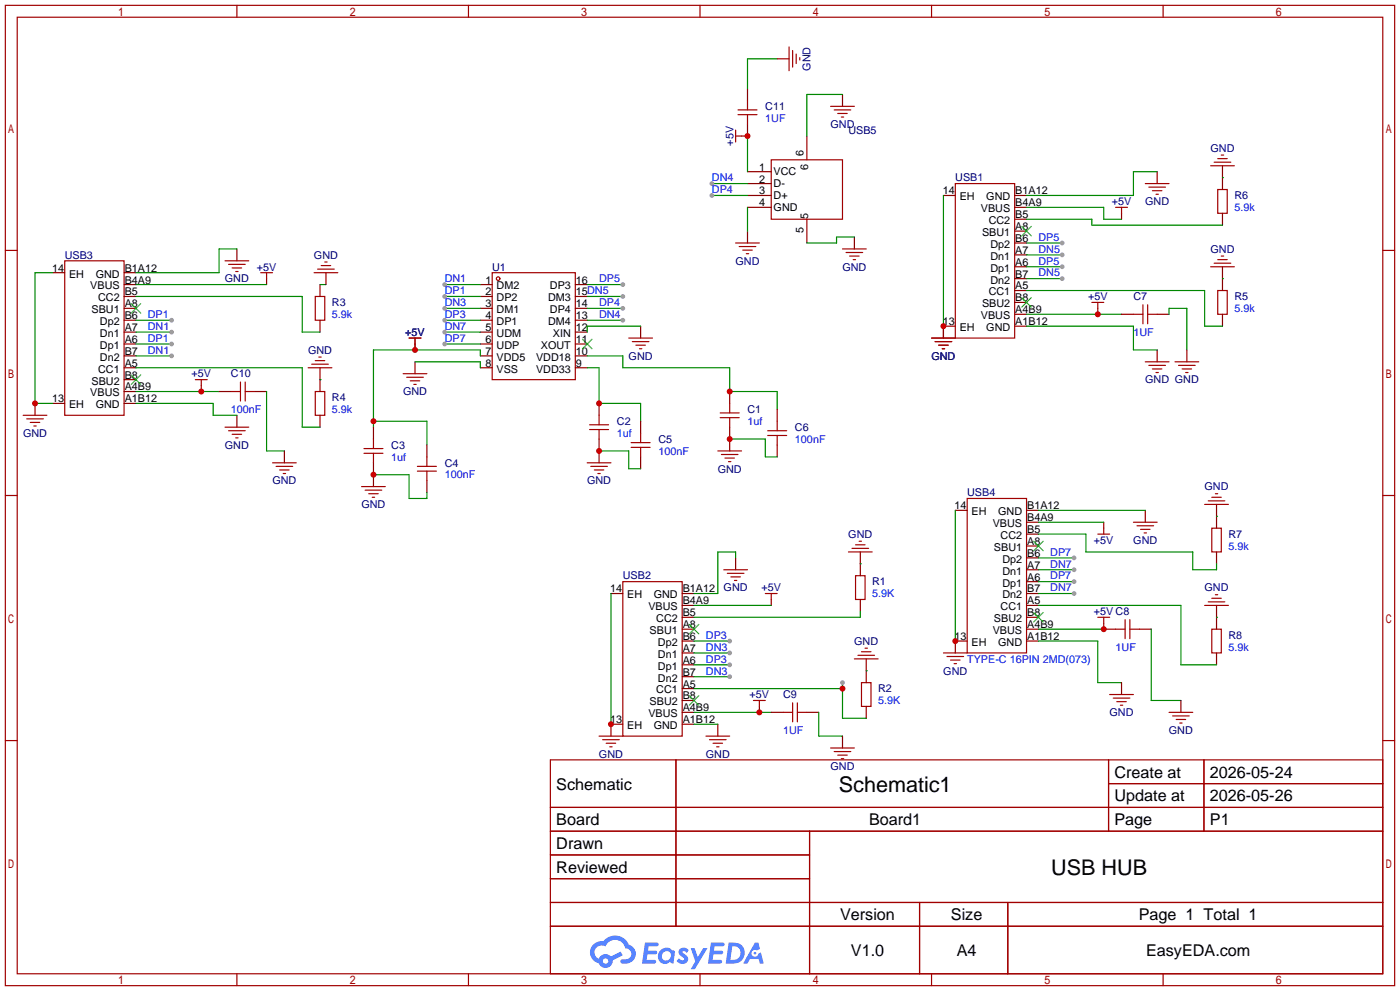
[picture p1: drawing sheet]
<svg xmlns="http://www.w3.org/2000/svg" width="299mm" height="212mm" viewBox="0 0 299 212" stroke-linecap="round" stroke-linejoin="round" font-family="sans-serif">
<g fill="none" stroke="#a10000" stroke-width=".25">
<path d="M1.1 1.1h297.2v209.6h-297.2zM3.7 3.7h292.1v204.5h-292.1zM50.7 1.1v2.6M100.2 1.1v2.6M149.7 1.1v2.6M199.3 1.1v2.6M248.8 1.1v2.6M1.1 53.5h2.6M295.8 53.5h2.5M1.1 105.9h2.6M295.8 105.9h2.5M1.1 158.3h2.6"/>
<path d="M295.8 158.3h2.5M117.7 162.4h178.1v45.8h-178.1zM117.7 172.6h178.1M117.7 177.7h178.1M144.6 162.4v35.6M173.2 177.7v30.5M237.1 162.4v15.3M237.1 167.5h58.7M257.5 162.4v15.3M117.7 182.8h55.5M117.7 192.9h178.1M117.7 187.8h55.5"/>
<path d="M117.7 198h178.1M196.7 192.9v15.3M215.6 192.9v15.3M50.7 208.2v2.5M100.2 208.2v2.5M149.7 208.2v2.5M199.3 208.2v2.5M248.8 208.2v2.5"/>
</g>
<g fill="#5487ff">
<path d="M145.5 202.8a1.3 1.3 0 0 1 1.8 .3l-.4 .6a.54 .54 0 0 0-.9-.2l.1 .2a1.28 1.28 0 0 1 .8 2 1.53 1.53 0 0 1-2.2-.3l.5-.6 .8 .5a.31 .31 0 0 0 .4-.3 .31 .31 0 0 0-.3-.3 1.12 1.12 0 0 1-.6-1.9z"/>
<path d="M147.7 202.7h.9l.7 1.9 1.1-1.9h.9l-2.7 4.5h-.9l1-1.7z"/>
<path d="M138 201.5h1.6a1.31 1.31 0 0 1 1.2 .2 .4 .4 0 0 1-.3 .6h-1.8l-.1 .9h1.6a.4 .4 0 0 1 .4 .4 .4 .4 0 0 1-.4 .4h-1.7l-.2 1.2h1.4a.46 .46 0 0 1 .5 .1 .46 .46 0 0 1 .1 .5l-.3 .2h-2.7z"/>
<path d="M152.1 201.5h1.6a1.32 1.32 0 0 1 1.3 .2 .39 .39 0 0 1-.4 .6h-1.7l-.2 .9h1.7a.4 .4 0 0 1 .3 .4 .4 .4 0 0 1-.4 .4h-1.7l-.2 1.2h1.4a.46 .46 0 0 1 .5 .1 .46 .46 0 0 1 .1 .5l-.3 .2h-2.7z"/>
<path d="M161.5 201.5h.7l.4 1.3-.7 .4a.75 .75 0 0 0-1.1 .3 .75 .75 0 0 0 .5 1 .75 .75 0 0 0 .9-.6l.6-.3 .6 2.4h-.9l-.2-1h-1.9l-.5 1h-.9z"/>
<path d="M155.9 201.5l-.7 4.5h1.5a2.27 2.27 0 0 0 2.6-2.3 2.27 2.27 0 0 0-2.7-2.2zM156.6 202.3a1.5 1.5 0 0 1 1.8 1.5 1.5 1.5 0 0 1-1.9 1.4h-.3z"/>
<path d="M141.3 203.1a1.6 1.6 0 0 0-.3 2.3 1.6 1.6 0 0 0 2.3 .2l.8 .4 .3-2.5-.2-.3h-.4a1.58 1.58 0 0 0-2.5-.1zM141.9 203.6a.98 .98 0 0 1 1.6 .5 .98 .98 0 0 1-1.1 1.2 .94 .94 0 0 1-.8-.6 .94 .94 0 0 1 .3-1.1z"/>
<path d="M126.9 201.9a2.37 2.37 0 0 0 1.2 4 1.54 1.54 0 0 0 1.7 1 1.54 1.54 0 0 0 1.3-1.6l2.1-1.1-.5-.8-2 1.1a1.57 1.57 0 0 0-2.6 .4 1.5 1.5 0 0 1-.8-2.1 1.5 1.5 0 0 1 2.2-.5 2.23 2.23 0 0 1 2.3-1.4 2.23 2.23 0 0 1 2 1.8 1.16 1.16 0 0 1 1.2 1.1 1.16 1.16 0 0 1-1 1.3h-.7a.47 .47 0 0 0-.6 .3 .47 .47 0 0 0 .4 .6 2.17 2.17 0 0 0 2.5-1 2.17 2.17 0 0 0-.3-2.7l-.8-.4a3.2 3.2 0 0 0-5.4-.7l-1.2 .1zM129 205.4a.58 .58 0 0 1 1.1 0 .58 .58 0 0 1-1.1 0z"/>
<circle cx="161.5" cy="203.8" r=".28"/>
</g>
<g fill="none" stroke="#a10000" stroke-width=".25">
<path d="M165 34.2h15.2v12.7h-15.2zM204.3 39.2h12.7v33.1h-12.7zM13.8 55.8h12.7v33h-12.7zM105.3 58.3h17.8v22.9h-17.8zM206.9 106.6h12.7v33h-12.7zM133.2 124.3h12.7v33.1h-12.7zM163.7 126.9h2.5M165 126.9v1.2M161.2 149.7h2.5M162.4 149.7v1.3"/>
<circle cx="106.6" cy="59.6" r=".38"/>
</g>
<g fill="none" stroke="#870000" stroke-width=".25">
<path d="M159.9 39.2h5.1M159.9 36.7h5.1M172.6 29.1v5.1M11.3 58.3h2.5M26.5 58.3h2.6M159.9 44.3h5.1M159.9 41.8h5.1M172.6 46.9v5M201.8 41.8h2.5M217 59.6h2.6M217 57h2.6M217 54.5h2.6"/>
<path d="M217 51.9h2.6M217 49.4h2.6M217 46.9h2.6M217 44.3h2.6M217 41.8h2.6M26.5 60.8h2.6M26.5 63.4h2.6M26.5 65.9h2.6M26.5 68.5h2.6M26.5 71h2.6M26.5 73.5h2.6M26.5 76.1h2.6"/>
<path d="M26.5 78.6h2.6M102.7 60.8h2.6M102.7 63.4h2.6M102.7 65.9h2.6M102.7 68.5h2.6M102.7 71h2.6M102.7 73.5h2.6M102.7 76.1h2.6M102.7 78.6h2.6M123.1 60.8h2.5M123.1 63.4h2.5M123.1 65.9h2.5"/>
<path d="M123.1 68.5h2.5M123.1 71h2.5M123.1 73.5h2.5M123.1 76.1h2.5M123.1 78.6h2.5M201.8 69.7h2.5M217 69.7h2.6M217 67.2h2.6M217 64.6h2.6M217 62.1h2.6M11.3 86.2h2.5M26.5 86.2h2.6"/>
<path d="M26.5 83.7h2.6M26.5 81.2h2.6M204.3 109.1h2.6M219.6 119.3h2.5M219.6 116.7h2.5M219.6 114.2h2.5M219.6 111.6h2.5M219.6 109.1h2.5M130.7 126.9h2.5M145.9 139.6h2.6M145.9 137h2.6M145.9 134.5h2.6"/>
<path d="M145.9 132h2.6M145.9 129.4h2.6M145.9 126.9h2.6M165 128.1v1.3M204.3 137h2.6M219.6 137h2.5M219.6 134.5h2.5M219.6 132h2.5M219.6 129.4h2.5M219.6 126.9h2.5M219.6 124.3h2.5M219.6 121.8h2.5"/>
<path d="M130.7 154.8h2.5M145.9 154.8h2.6M145.9 152.3h2.6M145.9 149.7h2.6M145.9 147.2h2.6M145.9 144.7h2.6M145.9 142.1h2.6M162.4 151v1.3"/>
</g>
<g fill="none" stroke="#3c3" stroke-width=".25">
<path d="M218.6 48.4l2 2M220.6 48.4l-2 2M28.1 64.9l2 2M30.1 64.9l-2 2M124.6 72.5l2 2M126.6 72.5l-2 2M218.6 63.6l2 2.1M220.6 63.6l-2 2.1M28.1 80.1l2 2.1M30.1 80.1l-2 2.1M221.1 115.7l2 2M223.1 115.7l-2 2"/>
<path d="M147.4 133.5l2.1 2M149.5 133.5l-2.1 2M221.1 130.9l2 2.1M223.1 130.9l-2 2.1M147.4 148.7l2.1 2M149.5 148.7l-2.1 2"/>
</g>
<path d="M148.5 129.4h16.5M148.5 152.3h16.5" fill="none" stroke="#008700" stroke-width=".25"/>
<circle cx="162.4" cy="152.3" r=".63" fill="#c00"/>
<path d="M157.4 119.3v2.5M130.7 154.8v2.6M153.5 154.8v2.6" fill="none" stroke="#870000" stroke-width=".25"/>
<path d="M154.8 121.8h5.1M155.6 122.6h3.5M156.3 123.3h2.1M157.1 124.1h.5M151 157.4h5.1M151.8 158.1h3.5M152.5 158.9h2.1M153.3 159.6h.5" fill="none" stroke="#a10000" stroke-width=".25"/>
<path d="M157.4 119.3v-1.3h-3.9v8.9h-5M130.7 126.9v27.9M148.5 154.8h5" fill="none" stroke="#008700" stroke-width=".25"/>
<circle cx="130.7" cy="154.8" r=".63" fill="#c00"/>
<path d="M183 123.1h2v5h-2zM128.1 157.4h5.1M128.9 158.1h3.6M129.7 158.9h2M130.4 159.6h.5M184.3 145.9h2v5.1h-2z" fill="none" stroke="#a10000" stroke-width=".25"/>
<path d="M184 120.5v2.6M184 128.1v2.6M185.3 143.4v2.5M185.3 151v2.5" fill="none" stroke="#870000" stroke-width=".25"/>
<path d="M148.5 147.2h31.7M180.2 145.9v7.6h5.1" fill="none" stroke="#008700" stroke-width=".25"/>
<circle cx="180.2" cy="147.2" r=".63" fill="#c00"/>
<circle cx="180.2" cy="145.9" r=".51" fill="#999"/>
<path d="M50.7 53.2v2.6M57 59.6v1.2M43.1 82.4v1.3M50.7 88.8v2.5M185.3 140.8v2.6" fill="none" stroke="#870000" stroke-width=".25"/>
<g fill="none" stroke="#a10000" stroke-width=".25">
<path d="M48.1 55.8h5.1M48.9 56.5h3.6M49.7 57.3h2M50.4 58h.5M55.8 58.3h2.5M57 58.3v1.3M41.8 81.2h2.5M43.1 81.2v1.2M48.1 91.3h5.1M48.9 92.1h3.6M49.7 92.8h2M50.4 93.6h.5"/>
<path d="M184.3 139.3h2M185 138.6h.5M182.8 140.8h5M183.5 140.1h3.6"/>
</g>
<path d="M50.7 53.2h-3.8v5.1h-17.8M29.1 60.8h27.9M29.1 86.2h16.5v2.6h5.1M29.1 83.7h17.8" fill="none" stroke="#008700" stroke-width=".25"/>
<circle cx="43.1" cy="83.7" r=".63" fill="#c00"/>
<path d="M67.4 63.4h2.1v5.1h-2.1zM67.4 83.7h2.1v5.1h-2.1z" fill="none" stroke="#a10000" stroke-width=".25"/>
<path d="M68.5 60.8v2.6M68.5 68.5v2.5M7.5 86.2v2.6M68.5 81.2v2.5M68.5 88.8v2.5" fill="none" stroke="#870000" stroke-width=".25"/>
<path d="M11.3 58.3h-3.8v27.9h3.8M29.1 63.4h35.5v7.6h3.9M29.1 78.6h35.5v12.7h3.9" fill="none" stroke="#008700" stroke-width=".25"/>
<circle cx="7.5" cy="86.2" r=".63" fill="#c00"/>
<g fill="none" stroke="#a10000" stroke-width=".25">
<path d="M245 39.2h5.1M238.6 44.3h2.6M239.9 44.3v1.3M245.7 40h3.6M246.5 40.8h2M247.3 41.5h.5M260.5 40.5h2v5.1h-2zM199.3 72.3h5M200 73h3.6M200.8 73.8h2M201.5 74.5h.6M245 77.3h5.1"/>
<path d="M245.7 78.1h3.6M246.5 78.9h2M247.3 79.6h.5M260.5 62.1h2v5.1h-2zM5 88.8h5M5.7 89.5h3.6M6.5 90.3h2M7.2 91.1h.5M234.8 114.2h2.6M236.1 112.9v1.3M242.4 111.6h5.1M243.2 112.4h3.6"/>
<path d="M244 113.2h2M244.7 113.9h.5M259.2 112.9h2v5.1h-2zM259.2 134.5h2v5.1h-2z"/>
</g>
<g fill="none" stroke="#870000" stroke-width=".25">
<path d="M247.5 36.7v2.5M261.5 38v2.5M239.9 45.6v1.3M261.5 45.6v2.5M261.5 59.6v2.5M201.8 69.7v2.6M247.5 74.8v2.5M261.5 67.2v2.5M236.1 111.6v1.3M245 109.1v2.5M260.2 110.4v2.5M260.2 118v2.5"/>
<path d="M260.2 132v2.5M260.2 139.6v2.5"/>
</g>
<path d="M247.5 36.7h-5.1v5.1h-22.8M201.8 41.8v27.9M219.6 44.3h16.5v2.6h3.8M219.6 46.9h14v1.2h27.9M219.6 69.7h22.8v5.1h5.1M219.6 62.1h38.1v7.6h3.8M219.6 67.2h20.3M204.3 109.1v27.9M222.1 109.1h22.9M222.1 111.6h14M222.1 114.2h10.2v3.8h22.8v3.8h5.1v-1.3M222.1 134.5h14" fill="none" stroke="#008700" stroke-width=".25"/>
<circle cx="201.8" cy="69.7" r=".63" fill="#c00"/>
<path d="M199.3 72.3h5M200 73h3.6M200.8 73.8h2M201.5 74.5h.6" fill="none" stroke="#a10000" stroke-width=".25"/>
<path d="M204.3 137v2.6" fill="none" stroke="#870000" stroke-width=".25"/>
<circle cx="204.3" cy="137" r=".63" fill="#c00"/>
<g fill="none" stroke="#a10000" stroke-width=".25">
<path d="M86.2 79.9h5.1M87.5 72.3h2.5M88.8 72.3v1.2M134.5 72.3h5.1M135.3 73h3.5M136 73.8h2M136.8 74.5h.5M87 80.6h3.6M87.8 81.4h2M88.5 82.2h.5M201.8 139.6h5.1M202.6 140.3h3.5"/>
<path d="M203.3 141.1h2.1M204.1 141.9h.5"/>
</g>
<path d="M88.8 73.5v1.3M88.8 77.3v2.6M137 69.7v2.6" fill="none" stroke="#870000" stroke-width=".25"/>
<path d="M88.8 77.3h13.9v1.3M102.7 76.1v-1.3h-22.8v16.5M137 69.7h-11.4v1.3M79.9 90h11.4v5.1" fill="none" stroke="#008700" stroke-width=".25"/>
<g fill="#c00">
<circle cx="88.8" cy="74.8" r=".63"/>
<circle cx="79.9" cy="90" r=".63"/>
</g>
<g fill="none" stroke="#870000" stroke-width=".25">
<path d="M180.2 20.2v2.5M261.5 35.4v2.6M69.7 58.3v2.5M159.9 49.4v2.5M182.8 50.7v2.5M261.5 57v2.6M68.5 78.6v2.6M79.9 91.3v2.6M79.9 98.9v5.1M128.1 86.2v2.6M128.1 93.9v2.5M156.1 83.7v2.5"/>
<path d="M156.1 91.3v2.6M184 118v2.5M260.2 107.8v2.6M260.2 129.4v2.6"/>
</g>
<g fill="none" stroke="#a10000" stroke-width=".25">
<path d="M177.7 22.7h5.1M178.4 23.5h3.6M179.2 24.3h2M180 25h.5M259 35.4h5M259.7 34.7h3.6M260.5 33.9h2M261.2 33.1h.5M67.2 58.3h5.1M67.9 57.5h3.6M68.7 56.8h2M69.5 56h.5"/>
<path d="M157.4 51.9h5M158.1 52.7h3.6M158.9 53.5h2M159.6 54.2h.5M180.2 53.2h5.1M181 54h3.5M181.7 54.7h2.1M182.5 55.5h.5M259 57h5M259.7 56.3h3.6M260.5 55.5h2M261.2 54.7h.5"/>
<path d="M65.9 78.6h5.1M66.7 77.9h3.5M67.4 77.1h2.1M68.2 76.3h.5M77.9 95.9h4M77.9 96.9h4M79.9 93.9v2M79.9 96.9v2M126.1 90.8h4.1M126.1 91.8h4.1M128.1 88.8v2M128.1 91.8v2.1"/>
<path d="M154.1 88.3h4M154.1 89.3h4M156.1 86.2v2.1M156.1 89.3v2M77.3 104h5.1M78.1 104.8h3.6M78.9 105.5h2M79.6 106.3h.5M181.5 118h5.1M182.2 117.2h3.6M183 116.5h2M183.8 115.7h.5"/>
<path d="M257.7 107.8h5.1M258.4 107.1h3.6M259.2 106.3h2M260 105.5h.5M257.7 129.4h5.1M258.4 128.7h3.6M259.2 127.9h2M260 127.1h.5"/>
</g>
<g fill="none" stroke="#008700" stroke-width=".25">
<path d="M159.9 29.1v7.6M180.2 20.2h-7.6v8.9M261.5 38h.1M159.9 44.3v5.1M182.8 50.7h-3.9v1.2h-6.3M261.5 59.6h.1M68.5 60.8h1.2M125.6 78.6h2.5v7.6h8.9v3.8M68.5 81.2h.1M260.2 110.4h.1M184 120.5h.1M184 130.7v1.3h-35.5"/>
<path d="M222.1 129.4h30.5v12.7h7.6M260.2 132h.1M185.3 143.4h.1"/>
</g>
<circle cx="128.1" cy="86.2" r=".63" fill="#c00"/>
<path d="M125.6 76.1h7.6v2.5h22.9v5.1h10.1v3.8" fill="none" stroke="#008700" stroke-width=".25"/>
<circle cx="156.1" cy="83.7" r=".63" fill="#c00"/>
<path d="M91.3 95.1v2.6M128.1 96.4v2.5M137 90v2.6M137 97.7v2.5M156.1 93.9v2.5M166.2 87.5v2.5M166.2 95.1v2.6M91.3 102.7v2.6" fill="none" stroke="#870000" stroke-width=".25"/>
<g fill="none" stroke="#a10000" stroke-width=".25">
<path d="M89.3 99.7h4M91.3 97.7v2M125.6 98.9h5.1M126.4 99.7h3.5M135 94.6h4.1M135 95.6h4.1M137 92.6v2M137 95.6v2.1M153.5 96.4h5.1M154.3 97.2h3.6M155.1 97.9h2M155.8 98.7h.5"/>
<path d="M164.2 92.1h4.1M164.2 93.1h4.1M166.2 90v2.1M166.2 93.1v2M89.3 100.7h4M91.3 100.7v2M127.1 100.5h2.1M127.9 101.2h.5"/>
</g>
<path d="M79.9 101.5h7.6v5.1h3.8v-1.3" fill="none" stroke="#008700" stroke-width=".25"/>
<circle cx="79.9" cy="101.5" r=".63" fill="#c00"/>
<path d="M128.1 96.4h6.4v3.8h2.5" fill="none" stroke="#008700" stroke-width=".25"/>
<circle cx="128.1" cy="96.4" r=".63" fill="#c00"/>
<path d="M156.1 93.9h7.6v3.8h2.5" fill="none" stroke="#008700" stroke-width=".25"/>
<circle cx="156.1" cy="93.9" r=".63" fill="#c00"/>
<path d="M234.8 65.9v1.3M239.9 67.2h2.5M247.5 67.2h2.6M253.9 74.8v2.5" fill="none" stroke="#870000" stroke-width=".25"/>
<path d="M242.4 67.2h2.1M244.5 65.2v4M245.5 65.2v4M245.5 67.2h2M251.3 77.3h5.1M252.1 78.1h3.6M252.9 78.9h2M253.6 79.6h.5" fill="none" stroke="#a10000" stroke-width=".25"/>
<path d="M250.1 67.2v-1.3h3.8v8.9" fill="none" stroke="#008700" stroke-width=".25"/>
<circle cx="234.8" cy="67.2" r=".63" fill="#c00"/>
<path d="M233.6 64.6h2.5M234.8 64.6v1.3" fill="none" stroke="#a10000" stroke-width=".25"/>
<path d="M29.1 68.5h7.6" fill="none" stroke="#008700" stroke-width=".25"/>
<circle cx="36.7" cy="68.5" r=".51" fill="#999"/>
<path d="M29.1 71h7.6" fill="none" stroke="#008700" stroke-width=".25"/>
<circle cx="36.7" cy="71" r=".51" fill="#999"/>
<path d="M29.1 73.5h7.6" fill="none" stroke="#008700" stroke-width=".25"/>
<circle cx="36.7" cy="73.5" r=".51" fill="#999"/>
<path d="M29.1 76.1h7.6" fill="none" stroke="#008700" stroke-width=".25"/>
<circle cx="36.7" cy="76.1" r=".51" fill="#999"/>
<path d="M125.6 60.8h7.6" fill="none" stroke="#008700" stroke-width=".25"/>
<circle cx="133.2" cy="60.8" r=".51" fill="#999"/>
<path d="M125.6 63.4h7.6" fill="none" stroke="#008700" stroke-width=".25"/>
<circle cx="133.2" cy="63.4" r=".51" fill="#999"/>
<path d="M125.6 65.9h7.6" fill="none" stroke="#008700" stroke-width=".25"/>
<circle cx="133.2" cy="65.9" r=".51" fill="#999"/>
<path d="M125.6 68.5h7.6" fill="none" stroke="#008700" stroke-width=".25"/>
<circle cx="133.2" cy="68.5" r=".51" fill="#999"/>
<path d="M95.1 60.8h7.6" fill="none" stroke="#008700" stroke-width=".25"/>
<circle cx="95.1" cy="60.8" r=".51" fill="#999"/>
<path d="M95.1 63.4h7.6" fill="none" stroke="#008700" stroke-width=".25"/>
<circle cx="95.1" cy="63.4" r=".51" fill="#999"/>
<path d="M95.1 65.9h7.6" fill="none" stroke="#008700" stroke-width=".25"/>
<circle cx="95.1" cy="65.9" r=".51" fill="#999"/>
<path d="M95.1 68.5h7.6" fill="none" stroke="#008700" stroke-width=".25"/>
<circle cx="95.1" cy="68.5" r=".51" fill="#999"/>
<path d="M152.3 39.2h7.6" fill="none" stroke="#008700" stroke-width=".25"/>
<circle cx="152.3" cy="39.2" r=".51" fill="#999"/>
<path d="M152.3 41.8h7.6" fill="none" stroke="#008700" stroke-width=".25"/>
<circle cx="152.3" cy="41.8" r=".51" fill="#999"/>
<path d="M219.6 51.9h7.6" fill="none" stroke="#008700" stroke-width=".25"/>
<circle cx="227.2" cy="51.9" r=".51" fill="#999"/>
<path d="M219.6 54.5h7.6" fill="none" stroke="#008700" stroke-width=".25"/>
<circle cx="227.2" cy="54.5" r=".51" fill="#999"/>
<path d="M219.6 57h7.6" fill="none" stroke="#008700" stroke-width=".25"/>
<circle cx="227.2" cy="57" r=".51" fill="#999"/>
<path d="M219.6 59.6h7.6" fill="none" stroke="#008700" stroke-width=".25"/>
<circle cx="227.2" cy="59.6" r=".51" fill="#999"/>
<path d="M148.5 137h7.6" fill="none" stroke="#008700" stroke-width=".25"/>
<circle cx="156.1" cy="137" r=".51" fill="#999"/>
<path d="M148.5 139.6h7.6" fill="none" stroke="#008700" stroke-width=".25"/>
<circle cx="156.1" cy="139.6" r=".51" fill="#999"/>
<path d="M148.5 142.1h7.6" fill="none" stroke="#008700" stroke-width=".25"/>
<circle cx="156.1" cy="142.1" r=".51" fill="#999"/>
<path d="M222.1 119.3h7.6" fill="none" stroke="#008700" stroke-width=".25"/>
<circle cx="229.7" cy="119.3" r=".51" fill="#999"/>
<path d="M222.1 121.8h7.6" fill="none" stroke="#008700" stroke-width=".25"/>
<circle cx="229.7" cy="121.8" r=".51" fill="#999"/>
<path d="M222.1 124.3h7.6" fill="none" stroke="#008700" stroke-width=".25"/>
<circle cx="229.7" cy="124.3" r=".51" fill="#999"/>
<path d="M222.1 126.9h7.6" fill="none" stroke="#008700" stroke-width=".25"/>
<circle cx="229.7" cy="126.9" r=".51" fill="#999"/>
<path d="M148.5 144.7h7.6" fill="none" stroke="#008700" stroke-width=".25"/>
<circle cx="156.1" cy="144.7" r=".51" fill="#999"/>
<path d="M222.1 137h12.7v8.9h5.1M246.3 134.5v15.2h6.3" fill="none" stroke="#008700" stroke-width=".25"/>
<path d="M236.1 133.2v1.3h2.5M243.7 134.5h2.6M239.9 145.9v2.6" fill="none" stroke="#870000" stroke-width=".25"/>
<path d="M238.6 134.5h2.1M240.7 132.5v4M241.7 132.5v4M241.7 134.5h2M237.4 148.5h5M238.1 149.2h3.6M238.9 150h2M239.6 150.7h.6" fill="none" stroke="#a10000" stroke-width=".25"/>
<circle cx="236.1" cy="134.5" r=".63" fill="#c00"/>
<g fill="none" stroke="#a10000" stroke-width=".25">
<path d="M168.8 10v5.1M169.5 10.8v3.6M170.3 11.6v2M171.1 12.3v.5M157.9 23.5h4M157.9 24.5h4M159.9 21.5v2M159.9 24.5v2M49.4 83.7h2M51.4 81.7v4M52.5 81.7v4M52.5 83.7h2"/>
<path d="M58.3 98.9h5.1M59.1 99.7h3.5M59.8 100.5h2M60.6 101.2h.5M234.8 132h2.6M236.1 132v1.2M167.5 152.3h2M169.5 150.2v4.1M170.6 152.3h2M170.6 150.2v4.1M177.7 159.9h5.1M250.1 152.3h5"/>
<path d="M250.8 153h3.6M251.6 153.8h2M252.3 154.6h.6M178.4 160.7h3.6M179.2 161.4h2M180 162.2h.5"/>
</g>
<path d="M159.9 18.9v2.6M166.2 12.6h2.6M159.9 26.5v2.6h-1.3M46.9 83.7h2.5M54.5 83.7h2.5M60.8 96.4v2.5M165 152.3h2.5M172.6 152.3h2.5M180.2 157.4v2.5M252.6 149.7v2.6" fill="none" stroke="#870000" stroke-width=".25"/>
<path d="M166.2 12.6h-6.3v6.3M57 83.7v12.7h3.8M175.1 152.3v5.1h5.1" fill="none" stroke="#008700" stroke-width=".25"/>
<circle cx="159.9" cy="29.1" r=".63" fill="#c00"/>
<path d="M157.4 27.8v2.6M157.4 29.1h1.2" fill="none" stroke="#a10000" stroke-width=".25"/>
<path d="M95.1 71h7.6" fill="none" stroke="#008700" stroke-width=".25"/>
<circle cx="95.1" cy="71" r=".51" fill="#999"/>
<path d="M95.1 73.5h7.6" fill="none" stroke="#008700" stroke-width=".25"/>
<circle cx="95.1" cy="73.5" r=".51" fill="#999"/>
<g font-size="4.6">
<text x="179.4" y="169.4">Schematic1</text>
<text x="224.8" y="187.1">USB HUB</text>
</g>
<g font-size="3.5">
<text x="238.4" y="166.2">Create at</text>
<text x="258.8" y="166.2">2026-05-24</text>
<text x="119" y="168.8">Schematic</text>
<text x="238.4" y="171.3">Update at</text>
<text x="258.8" y="171.3">2026-05-26</text>
<text x="119" y="176.4">Board</text>
<text x="185.9" y="176.4">Board1</text>
<text x="238.4" y="176.4">Page</text>
<text x="258.8" y="176.4">P1</text>
<text x="119" y="181.5">Drawn</text>
<text x="119" y="186.6">Reviewed</text>
<text x="179.7" y="196.7">Version</text>
<text x="203.4" y="196.7">Size</text>
<text x="243.6" y="196.7">Page 1 Total 1</text>
<text x="182" y="204.3">V1.0</text>
<text x="204.7" y="204.3">A4</text>
<text x="245.1" y="204.3">EasyEDA.com</text>
</g>
<g font-size="2.3" fill="#000080">
<text x="173.4" y="15.1" transform="rotate(-90 173.4 15.1)">GND</text>
<text x="163.7" y="23.5">C11</text>
<text x="177.6" y="27.4">GND</text>
<text x="181.5" y="28.6">USB5</text>
<text x="156.9" y="31.2" transform="rotate(-90 156.9 31.2)">+5V</text>
<text x="258.9" y="32.4">GND</text>
<text x="204.3" y="38.8">USB1</text>
<text x="237.8" y="43.9">+5V</text>
<text x="245" y="43.9">GND</text>
<text x="264" y="42.6">R6</text>
<text x="13.8" y="55.3">USB3</text>
<text x="54.9" y="57.8">+5V</text>
<text x="67.2" y="55.3">GND</text>
<text x="105.3" y="57.8">U1</text>
<text x="157.3" y="56.6">GND</text>
<text x="180.2" y="57.8">GND</text>
<text x="258.9" y="54">GND</text>
<text x="48.1" y="60.4">GND</text>
<text x="71" y="65.5">R3</text>
<text x="232.7" y="64.2">+5V</text>
<text x="242.4" y="64.2">C7</text>
<text x="264" y="64.2">R5</text>
<text x="86.7" y="71.8">+5V</text>
<text x="65.9" y="75.6">GND</text>
<text x="134.5" y="76.9">GND</text>
<text x="199.2" y="76.9">GND</text>
<text x="41" y="80.7">+5V</text>
<text x="49.4" y="80.7">C10</text>
<text x="245" y="82">GND GND</text>
<text x="71" y="85.8">R4</text>
<text x="86.2" y="84.5">GND</text>
<text x="159.9" y="88.3">C1</text>
<text x="4.9" y="93.4">GND</text>
<text x="48.1" y="95.9">GND</text>
<text x="83.7" y="95.9">C3</text>
<text x="132" y="90.9">C2</text>
<text x="140.8" y="94.7">C5</text>
<text x="170.1" y="92.1">C6</text>
<text x="95.1" y="99.7">C4</text>
<text x="153.5" y="101">GND</text>
<text x="58.3" y="103.6">GND</text>
<text x="125.6" y="103.6">GND</text>
<text x="206.9" y="106.1">USB4</text>
<text x="257.7" y="104.8">GND</text>
<text x="77.3" y="108.6">GND</text>
<text x="181.5" y="115">GND</text>
<text x="234" y="116.3">+5V</text>
<text x="242.4" y="116.3">GND</text>
<text x="262.8" y="115">R7</text>
<text x="133.2" y="123.9">USB2</text>
<text x="186.6" y="125.1">R1</text>
<text x="154.8" y="126.4">GND</text>
<text x="162.9" y="126.4">+5V</text>
<text x="234" y="131.5">+5V C8</text>
<text x="257.7" y="126.4">GND</text>
<text x="182.7" y="137.8">GND</text>
<text x="262.8" y="136.6">R8</text>
<text x="160.3" y="149.3">+5V</text>
<text x="167.5" y="149.3">C9</text>
<text x="187.8" y="148">R2</text>
<text x="201.8" y="144.2">GND</text>
<text x="237.3" y="153.1">GND</text>
<text x="128.1" y="162">GND</text>
<text x="151" y="162">GND</text>
<text x="250" y="156.9">GND</text>
<text x="177.6" y="164.5">GND</text>
</g>
<g font-size="2.3" fill="#00f">
<text x="163.7" y="26.1">1UF</text>
<text x="152.3" y="38.8">DN4</text>
<text x="152.3" y="41.3">DP4</text>
<text x="264" y="45.1">5.9k</text>
<text x="222.1" y="51.5">DP5</text>
<text x="222.1" y="54">DN5</text>
<text x="222.1" y="56.6">DP5</text>
<text x="222.1" y="59.1">DN5</text>
<text x="95.1" y="60.4">DN1</text>
<text x="95.1" y="62.9">DP1</text>
<text x="95.1" y="65.5">DN3</text>
<text x="128.1" y="60.4">DP5</text>
<text x="128.1" y="65.5">DP4</text>
<text x="31.6" y="68">DP1</text>
<text x="31.6" y="70.5">DN1</text>
<text x="71" y="68">5.9k</text>
<text x="95.1" y="68">DP3</text>
<text x="95.1" y="70.5">DN7</text>
<text x="128.1" y="68">DN4</text>
<text x="242.4" y="71.8">1UF</text>
<text x="264" y="66.7">5.9k</text>
<text x="31.6" y="73.1">DP1</text>
<text x="31.6" y="75.6">DN1</text>
<text x="95.1" y="73.1">DP7</text>
<text x="49.4" y="88.3">100nF</text>
<text x="71" y="88.3">5.9k</text>
<text x="132" y="93.4">1uf</text>
<text x="159.9" y="90.9">1uf</text>
<text x="170.1" y="94.7">100nF</text>
<text x="83.7" y="98.5">1uf</text>
<text x="140.8" y="97.2">100nF</text>
<text x="95.1" y="102.3">100nF</text>
<text x="224.7" y="118.8">DP7</text>
<text x="262.8" y="117.5">5.9k</text>
<text x="224.7" y="121.3">DN7</text>
<text x="224.7" y="123.9">DP7</text>
<text x="186.6" y="127.7">5.9K</text>
<text x="224.7" y="126.4">DN7</text>
<text x="151" y="136.6">DP3</text>
<text x="151" y="139.1">DN3</text>
<text x="151" y="141.7">DP3</text>
<text x="206.9" y="141.7">TYPE-C 16PIN 2MD(073)</text>
<text x="238.6" y="139.1">1UF</text>
<text x="262.8" y="139.1">5.9k</text>
<text x="151" y="144.2">DN3</text>
<text x="187.8" y="150.5">5.9K</text>
<text x="167.5" y="156.9">1UF</text>
</g>
<g font-size="2.3">
<text x="171.9" y="33.4" transform="rotate(-90 171.9 33.4)">6</text>
<text x="162.4" y="41.6">3</text>
<text x="162.4" y="39">2</text>
<text x="162.4" y="36.5">1</text>
<text x="165.5" y="40">D-</text>
<text x="165.5" y="37.5">VCC</text>
<text x="172.9" y="36.4" transform="rotate(-90 172.9 36.4)">6</text>
<text x="201.6" y="41.6">14</text>
<text x="217.2" y="41.6">B1A12</text>
<text x="162.4" y="44.1">4</text>
<text x="165.5" y="45.1">GND</text>
<text x="165.5" y="42.6">D+</text>
<text x="172.9" y="46.8" transform="rotate(-90 172.9 46.8)">5</text>
<text x="205.3" y="42.8">EH</text>
<text x="209.8" y="45.4">VBUS</text>
<text x="211" y="42.8">GND</text>
<text x="211.5" y="47.9">CC2</text>
<text x="217.2" y="46.6">B5</text>
<text x="217.2" y="44.1">B4A9</text>
<text x="171.9" y="49.9" transform="rotate(-90 171.9 49.9)">5</text>
<text x="210.1" y="50.4">SBU1</text>
<text x="211.9" y="53">Dp2</text>
<text x="217.2" y="51.7">B6</text>
<text x="217.2" y="49.2">A8</text>
<text x="11.1" y="58.1">14</text>
<text x="14.8" y="59.3">EH</text>
<text x="20.5" y="59.3">GND</text>
<text x="26.7" y="58.1">B1A12</text>
<text x="211.9" y="58.1">Dp1</text>
<text x="211.9" y="55.5">Dn1</text>
<text x="217.2" y="59.3">B7</text>
<text x="217.2" y="56.8">A6</text>
<text x="217.2" y="54.3">A7</text>
<text x="19.3" y="61.9">VBUS</text>
<text x="21" y="64.4">CC2</text>
<text x="26.7" y="65.7">A8</text>
<text x="26.7" y="63.1">B5</text>
<text x="26.7" y="60.6">B4A9</text>
<text x="103.9" y="60.6">1</text>
<text x="103.9" y="63.1">2</text>
<text x="103.9" y="65.7">3</text>
<text x="106.2" y="61.9">DM2</text>
<text x="106.2" y="64.4">DP2</text>
<text x="117.2" y="64.4">DM3</text>
<text x="117.6" y="61.9">DP3</text>
<text x="123.2" y="65.7">14</text>
<text x="123.2" y="63.1">15DN5</text>
<text x="123.2" y="60.6">16</text>
<text x="210.1" y="65.7">SBU2</text>
<text x="211.5" y="63.1">CC1</text>
<text x="211.9" y="60.6">Dn2</text>
<text x="217.2" y="64.4">B8</text>
<text x="217.2" y="61.9">A5</text>
<text x="19.6" y="67">SBU1</text>
<text x="21.4" y="69.5">Dp2</text>
<text x="26.7" y="70.8">A7</text>
<text x="26.7" y="68.2">B6</text>
<text x="103.9" y="68.2">4</text>
<text x="103.9" y="70.8">5</text>
<text x="106.2" y="67">DM1</text>
<text x="106.2" y="69.5">DP1</text>
<text x="117.2" y="69.5">DM4</text>
<text x="117.6" y="67">DP4</text>
<text x="123.2" y="70.8">12</text>
<text x="123.2" y="68.2">13</text>
<text x="201.6" y="69.5">13</text>
<text x="205.3" y="70.8">EH</text>
<text x="209.8" y="68.2">VBUS</text>
<text x="211" y="70.8">GND</text>
<text x="217.2" y="69.5">A1B12</text>
<text x="217.2" y="67">A4B9</text>
<text x="21.4" y="77.1">Dn2</text>
<text x="21.4" y="74.6">Dp1</text>
<text x="21.4" y="72">Dn1</text>
<text x="26.7" y="75.8">B7</text>
<text x="26.7" y="73.3">A6</text>
<text x="103.9" y="73.3">6</text>
<text x="103.9" y="75.8">7</text>
<text x="106.2" y="72">UDM</text>
<text x="106.2" y="74.6">UDP</text>
<text x="106.2" y="77.1">VDD5</text>
<text x="114.7" y="77.1">VDD18</text>
<text x="115.7" y="74.6">XOUT</text>
<text x="118.3" y="72">XIN</text>
<text x="123.2" y="75.8">10</text>
<text x="123.2" y="73.3">11</text>
<text x="19.6" y="82.2">SBU2</text>
<text x="21" y="79.7">CC1</text>
<text x="26.7" y="83.5">A4B9</text>
<text x="26.7" y="80.9">B8</text>
<text x="26.7" y="78.4">A5</text>
<text x="103.9" y="78.4">8</text>
<text x="106.2" y="79.7">VSS</text>
<text x="114.7" y="79.7">VDD33</text>
<text x="123.2" y="78.4">9</text>
<text x="11.1" y="86">13</text>
<text x="14.8" y="87.3">EH</text>
<text x="19.3" y="84.7">VBUS</text>
<text x="20.5" y="87.3">GND</text>
<text x="26.7" y="86">A1B12</text>
<text x="204.2" y="108.9">14</text>
<text x="207.8" y="110.1">EH</text>
<text x="212.4" y="112.7">VBUS</text>
<text x="213.5" y="110.1">GND</text>
<text x="219.7" y="113.9">B5</text>
<text x="219.7" y="111.4">B4A9</text>
<text x="219.7" y="108.9">B1A12</text>
<text x="212.6" y="117.8">SBU1</text>
<text x="214" y="115.2">CC2</text>
<text x="219.7" y="119">B6</text>
<text x="219.7" y="116.5">A8</text>
<text x="214.4" y="125.4">Dp1</text>
<text x="214.4" y="122.8">Dn1</text>
<text x="214.4" y="120.3">Dp2</text>
<text x="219.7" y="124.1">A6</text>
<text x="219.7" y="121.6">A7</text>
<text x="130.5" y="126.6">14</text>
<text x="134.2" y="127.9">EH</text>
<text x="138.7" y="130.5">VBUS</text>
<text x="139.9" y="127.9">GND</text>
<text x="146" y="131.7">B5</text>
<text x="146" y="129.2">B4A9</text>
<text x="146" y="126.6">B1A12</text>
<text x="214" y="130.5">CC1</text>
<text x="214.4" y="127.9">Dn2</text>
<text x="219.7" y="131.7">B8</text>
<text x="219.7" y="129.2">A5</text>
<text x="219.7" y="126.6">B7</text>
<text x="139" y="135.5">SBU1</text>
<text x="140.4" y="133">CC2</text>
<text x="146" y="136.8">B6</text>
<text x="146" y="134.3">A8</text>
<text x="204.2" y="136.8">13</text>
<text x="212.4" y="135.5">VBUS</text>
<text x="212.6" y="133">SBU2</text>
<text x="219.7" y="136.8">A1B12</text>
<text x="219.7" y="134.3">A4B9</text>
<text x="140.7" y="143.2">Dp1</text>
<text x="140.7" y="140.6">Dn1</text>
<text x="140.7" y="138.1">Dp2</text>
<text x="146" y="141.9">A6</text>
<text x="146" y="139.3">A7</text>
<text x="207.8" y="138.1">EH</text>
<text x="213.5" y="138.1">GND</text>
<text x="140.4" y="148.2">CC1</text>
<text x="140.7" y="145.7">Dn2</text>
<text x="146" y="149.5">B8</text>
<text x="146" y="147">A5</text>
<text x="146" y="144.4">B7</text>
<text x="130.5" y="154.6">13</text>
<text x="134.2" y="155.9">EH</text>
<text x="138.7" y="153.3">VBUS</text>
<text x="139" y="150.8">SBU2</text>
<text x="139.9" y="155.9">GND</text>
<text x="146" y="154.6">A1B12</text>
<text x="146" y="152">A4B9</text>
</g>
</svg>
